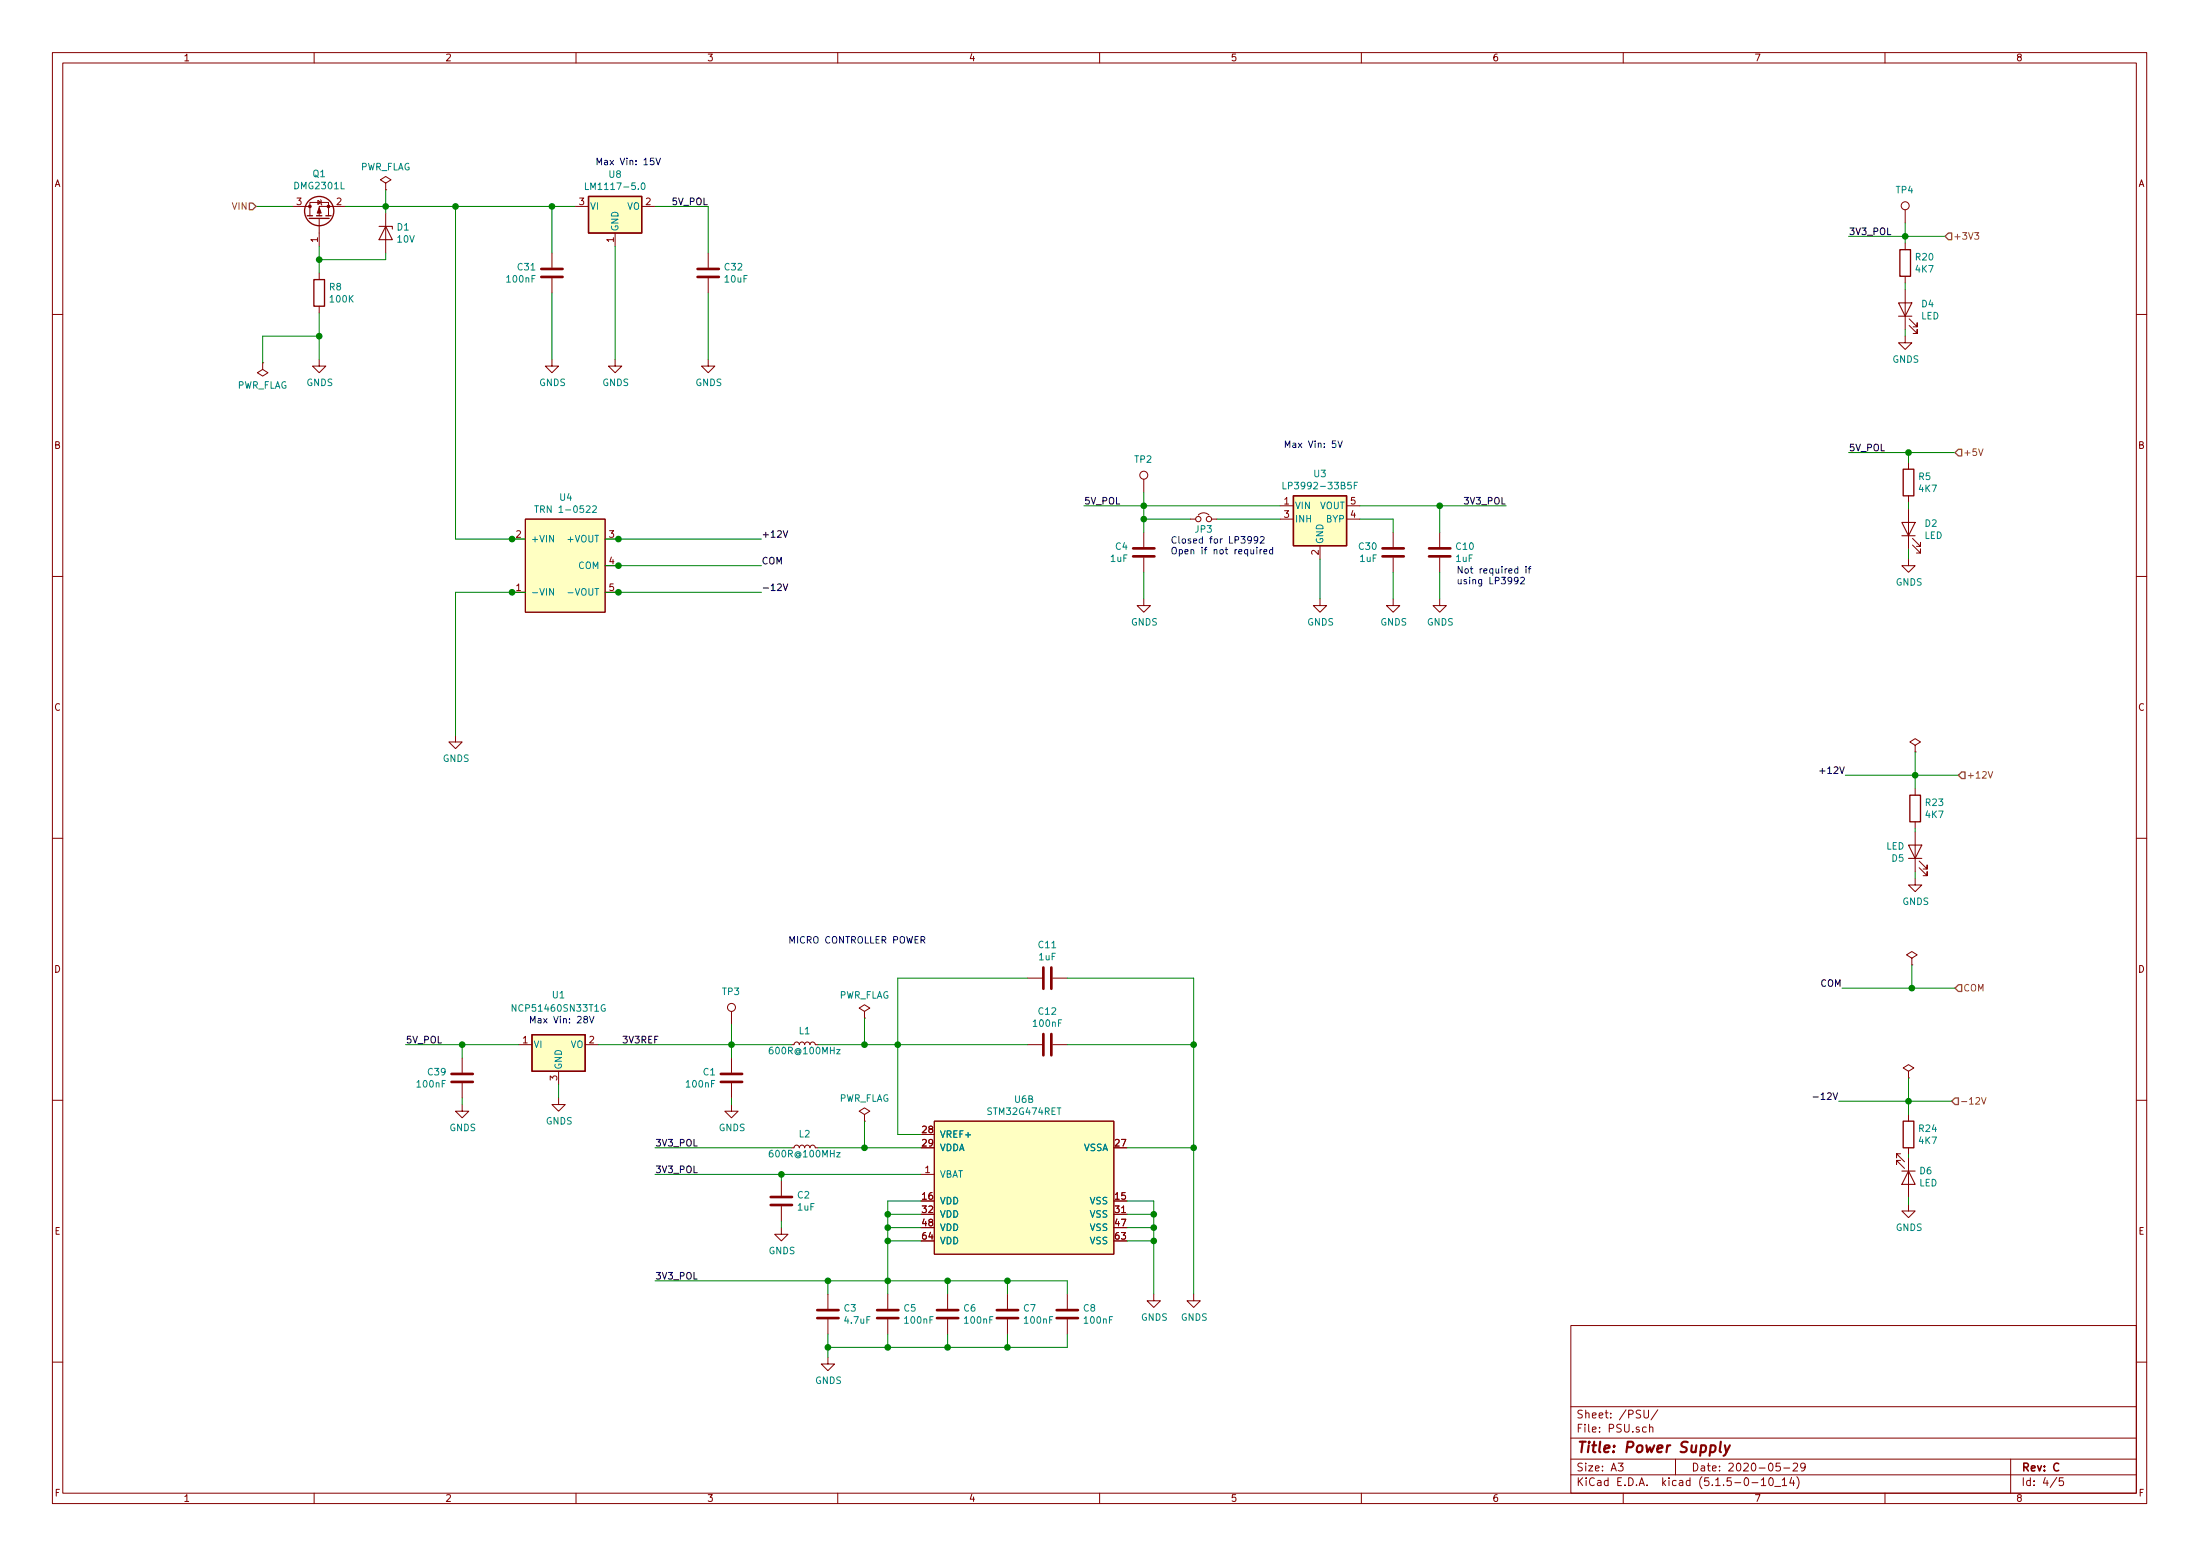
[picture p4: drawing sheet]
<svg xmlns="http://www.w3.org/2000/svg" width="420mm" height="297mm" viewBox="0 0 420 297" stroke-linecap="round" stroke-linejoin="round" font-family="sans-serif">
<g fill="none" stroke="#840000" stroke-width=".19">
<path d="M10 10h400v277h-400zM12 12h396v273.1h-396zM60 10v2M110 10v2M160 10v2M210 10v2M260 10v2M310 10v2M360 10v2M55.9 39.4h3.3M60.7 38.3l.6 .3-.6 .4zM61.2 38.1l.3 1.1"/>
<path d="M66 39.4h-5v1.8M73.7 35l1-.7-1-.6-1.1 .6 1.1 .7v1.2M73.7 36.2h.1M109.9 39.4h2.5M122.6 39.4h2.5M59.2 41.2v-2.6h3.5v2.6M61 41.7v5.3M61 52.1v1.3M61 58.5v1.2M73.7 40.7v7.6M105.4 48.3v2.8M105.4 53.1v2.8"/>
<path d="M117.5 44.5v2.5M135.3 48.3v2.8M135.3 53.1v2.8M363.9 40v2.6M363.9 46.4v1.3M363.9 52.7v1.3M363.9 55.3v7.6M10 60h2M50.2 69.3v1.2l1 .7-1 .6-1.1-.6 1.1-.7M50.2 69.3h.1M61 68.6v1.3h1.2l-1.2 1.3-1.3-1.3h1.3M105.4 68.6v1.3h1.3l-1.3 1.3-1.3-1.3h1.3"/>
<path d="M117.5 68.6v1.3h1.2l-1.2 1.3-1.3-1.3h1.3M135.3 68.6v1.3h1.2l-1.2 1.3-1.3-1.3h1.3M363.9 64.2v1.2h1.2l-1.2 1.3-1.3-1.3h1.3M364.6 62.1l1.5 1.6v-.8v.8h-.7M364.6 60.9l1.5 1.5v-.8v.8h-.7M408 60h2M100.3 99.1h15.3v17.8h-15.3zM218.4 91.5v2.5M227.3 99.1h1M228.9 98.3a1.41 1.41 0 0 1 2 0M231.4 99.1h1M244.5 99.1h2.5"/>
<path d="M244.5 96.6h2.5M257.2 99.1h2.5M257.2 96.6h2.5M364.5 88.3v1.3M364.5 94.7v1.2M364.5 97.2v7.6M10 110h2M97.8 113.1h2.5M97.8 102.9h2.5M115.6 113.1h2.5M115.6 102.9h2.5M115.6 108h2.5"/>
<path d="M218.4 114.3v1.3h1.3l-1.3 1.3-1.2-1.3h1.2M218.4 101.6v2.8M218.4 106.5v2.8M252.1 114.3v1.3h1.3l-1.3 1.3-1.3-1.3h1.3M252.1 104.2v2.5M266.1 114.3v1.3h1.2l-1.2 1.3-1.3-1.3h1.3M266.1 101.6v2.8M266.1 106.5v2.8M275 114.3v1.3h1.2l-1.2 1.3-1.3-1.3h1.3M275 101.6v2.8M275 106.5v2.8M364.5 106.7v1.3h1.3l-1.3 1.3-1.3-1.3h1.3"/>
<path d="M365.3 104l1.5 1.6v-.8v.8h-.8M365.3 102.8l1.5 1.5v-.8v.8h-.8M408 110h2M87 140.4v1.2h1.3l-1.3 1.3-1.3-1.3h1.3M365.8 142.3l1-.7-1-.6-1.1 .6 1.1 .7v1.2M365.8 143.5h.1M365.8 150.5v1.3M365.8 156.9v1.3M365.8 158.8v7.6M10 160h2M365.8 167.7v1.2h1.2l-1.2 1.3-1.3-1.3h1.3M366.5 165.6l1.5 1.6v-.8v.8h-.7"/>
<path d="M366.5 164.4l1.5 1.5v-.8v.8h-.7M408 160h2M99.1 199.4h2.5M111.8 199.4h2.5M139.7 193.1v2.5M151.6 199.4l.2-.3 .2-.2 .5 .1 .2 .4 .1-.3 .3-.2 .4 .1 .2 .4 .1-.3 .3-.2 .4 .1 .2 .4 .2-.4 .4-.1 .3 .2 .1 .3M165.1 193.1l1-.7-1-.6-1 .6 1 .7v1.2M165.1 194.3h.1M196.2 199.4h2.8M196.2 186.7h2.8M201 199.4h2.8M201 186.7h2.8"/>
<path d="M365.1 182.9l1-.6-1-.7-1 .7 1 .6v1.3M365.1 184.2h.1M10 210h2M88.3 210.9v1.2h1.2l-1.2 1.3-1.3-1.3h1.3M88.3 202v2.8M88.3 206.8v2.8M106.7 209.6v1.3h1.2l-1.2 1.2-1.3-1.2h1.3M106.7 204.5v2.5M139.7 210.9v1.2h1.3l-1.3 1.3-1.3-1.3h1.3M139.7 202v2.8M139.7 206.8v2.8M151.6 219.1l.2-.3 .2-.2 .5 .1 .2 .4 .1-.3 .3-.2 .4 .1 .2 .4 .1-.3 .3-.2 .4 .1 .2 .4 .2-.4 .4-.1 .3 .2 .1 .3"/>
<path d="M165.1 212.8l1-.7-1-.6-1 .6 1 .7v1.2M165.1 214h.1M178.4 214h34.3v25.4h-34.3zM364.5 204.5l1-.6-1-.7-1 .7 1 .6v1.3M364.5 205.8h.1M364.5 212.8v1.2M364.5 219.1v1.3M408 210h2M149.2 234.4v1.2h1.3l-1.3 1.3-1.2-1.3h1.2M149.2 225.5v2.8M149.2 230.3v2.8M175.9 224.2h2.5"/>
<path d="M363 220.3h-.8v.7v-.7l1.5 1.5M363 221.5h-.8v.8v-.8l1.5 1.5M364.5 229.9v1.3h1.3l-1.3 1.2-1.3-1.2h1.3M364.5 221v7.6M158.1 259.1v1.3h1.3l-1.3 1.3-1.3-1.3h1.3M158.1 247.1v2.7M158.1 251.9v2.8M169.5 247.1v2.7M169.5 251.9v2.8M181 247.1v2.7M181 251.9v2.8M192.4 247.1v2.7"/>
<path d="M192.4 251.9v2.8M203.8 247.1v2.7M203.8 251.9v2.8M220.3 247.1v1.2h1.3l-1.3 1.3-1.2-1.3h1.2M228 247.1v1.2h1.2l-1.2 1.3-1.3-1.3h1.3M300 253h108v32.1h-108zM10 260h2M300 278.5h108M300 274.5h108M300 268.5h108M309 279.3h1l-.5 .6 .4 .1v.7l-.2 .1-.7-.1M314 269.2v1.2l.2 .3h.4l.2-.3v-1.2"/>
<path d="M314.4 272.5l-.4-.1-.3 .3 .1 .6h.6M315 272.5l.3-.1 .3 .1 .1 .9M315 271.9v1.5M316.6 269.1l-1.3 2M320 278.5v3M340 279.3h-.8v.7l.2-.1h.5l.1 .3v.5l-.2 .1-.6-.1M342.5 279.5l.5-.2 .3 .2v.2l-.9 1.1h.9M344.8 279.9l-.4 .3h-.2l-.3-.3 .1-.5 .4-.1 .3 .2a1.13 1.13 0 0 1-.3 1.2l-.4 .1M384 278.5v6.6M408 260h2M60 285.1v1.9M110 285.1v1.9"/>
<path d="M160 285.1v1.9M210 285.1v1.9M260 285.1v1.9M300 281.5h108M310 285.1v1.9M334.6 283h1.1M336.4 282.5l.4-.4v1.5M336.4 283.6h.8M337.9 282.3l.3-.2a.81 .81 0 0 1 .5 .6 .81 .81 0 0 1-.2 .8l-.2 .1a.79 .79 0 0 1-.4-1.3zM338.9 283.8h1.2M340.4 282.5l.4-.4v1.5M340.4 283.6h.8"/>
<path d="M340.7 280.2h1.1M342.2 282l-.4 1.1h.9M342.5 282.6v1M343.2 281.9a1.71 1.71 0 0 1 0 2.3M360 285.1v1.9M392.8 282l-1.3 2M394 282.1h-.7l-.1 .7 .3-.1h.5l.1 .3-.1 .5-.2 .1-.6-.1"/>
<circle cx="363.9" cy="39.3" r=".76"/>
<circle cx="218.4" cy="90.7" r=".76"/>
<circle cx="228.9" cy="99.1" r=".51"/>
<circle cx="230.9" cy="99.1" r=".51"/>
<circle cx="139.7" cy="192.3" r=".76"/>
</g>
<path d="M328.7 275.2l-.3 1.7 .3 .3M329.4 275.9l.3 1.3M330.4 275.9l-.9 1.8-.3 .2" fill="none" stroke="#840000" stroke-width=".41"/>
<g fill="#ffffc2" stroke="#ffffc2" stroke-width=".19">
<path d="M178.4 214h34.3v25.4h-34.3z"/>
<path d="M100.3 99.1h15.3v17.8h-15.3z"/>
<path d="M112.4 37.5h10.2v7h-10.2z"/>
<path d="M247 94.7h10.2v9.5h-10.2z"/>
<path d="M101.6 197.5h10.2v7h-10.2z"/>
</g>
<g fill="none" stroke="#840000" stroke-width=".25">
<path d="M112.4 37.5h10.2v7h-10.2zM58.7 41.2h1M59.1 41.7h3.8M59.9 53.4h2.1v5.1h-2.1zM60.5 41.2h1M62.2 41.2h1M362.8 47.7h2.1v5h-2.1zM247 94.7h10.2v9.5h-10.2zM363.5 89.6h2v5.1h-2zM364.7 151.8h2.1v5.1h-2.1zM101.6 197.5h10.2v7h-10.2zM363.5 214h2v5.1h-2z"/>
<circle cx="61" cy="40.3" r="2.79"/>
</g>
<path d="M72.4 43.2h2.5v.5M73.7 43.2l1.2 2.6h-2.5zM362.6 57.8h2.5l-1.2 2.6zM362.6 60.4h2.5M363.2 99.7h2.6l-1.3 2.6zM363.2 102.3h2.6M364.5 161.3h2.5l-1.2 2.6zM364.5 163.9h2.5M363.2 223.6h2.6M364.5 223.6l1.3 2.5h-2.6z" fill="none" stroke="#840000" stroke-width=".2"/>
<path d="M111.8 34.9v1.3h.6M122.6 35l.2-.1a.67 .67 0 0 1 .4 .6 .67 .67 0 0 1-.4 .7l-.3-.5zM102.1 96.6h.7M102.5 96.6v1.2M113.2 96.7l.5-.1 .2 .3-.8 .9h.8M245 92.1v1.2h.6M258.6 92.7h.5M259.3 92.1h-.7v1.2M105.7 112.4v1.2l-.7-1.2v1.2M108.5 113.1h.9M98.5 191.8v1.3l-.7-1.3v1.3M115.5 191.9a.59 .59 0 0 0-.7 .5 .59 .59 0 0 0 .7 .6l.1-.5h-.3" fill="none" stroke="#008484" stroke-width=".19"/>
<g fill="none" stroke="#840000" stroke-width=".51">
<path d="M103.4 52.9h4M103.4 51.3h4M133.2 52.9h4.1M133.2 51.3h4.1M216.4 106.2h4.1M216.4 104.7h4.1M264 106.2h4.1M264 104.7h4.1M272.9 106.2h4.1M272.9 104.7h4.1M199.3 184.7v4.1M199.3 197.4v4.1"/>
<path d="M200.8 184.7v4.1M200.8 197.4v4.1M86.2 206.5h4.1M86.2 205h4.1M137.7 206.5h4M137.7 205h4M147.2 230h4.1M147.2 228.5h4.1M156.1 251.6h4M156.1 250.1h4M167.5 251.6h4.1M167.5 250.1h4.1"/>
<path d="M178.9 251.6h4.1M178.9 250.1h4.1M190.4 251.6h4M190.4 250.1h4M201.8 251.6h4.1M201.8 250.1h4.1"/>
</g>
<g fill="#840000" stroke="#840000" stroke-width=".19">
<path d="M61 39.7l.3 1h-.7z"/>
<circle cx="62.7" cy="39.4" r=".25"/>
<circle cx="59.2" cy="39.4" r=".25"/>
</g>
<g fill="none" stroke="#008400" stroke-width=".19">
<path d="M48.9 39.4h7M66 39.4h43.9M73.7 36.2v4.5M87 39.4v63.5h13.3M105.4 39.4v8.9M125.1 39.4h10.2v8.9M61 47v5.1M61 59.7v8.9M73.7 48.3v1.3h-12.7M105.4 55.9v12.7M117.5 47v21.6M135.3 55.9v12.7"/>
<path d="M353.1 45.1h18.4M363.9 42.6v3.8M363.9 54v1.3M61 64.2h-10.8v5.1M363.9 62.9v1.3M207 96.6h37.5M218.4 94v7.6M218.4 99.1h8.9M232.4 99.1h12.1M259.7 96.6h28M259.7 99.1h6.4v2.5M275 96.6v5"/>
<path d="M353.1 86.4h20.3M364.5 86.4v1.9M364.5 95.9v1.3M100.3 113.1h-13.3v27.3M115.6 113.1h29.8M115.6 108h29.8M115.6 102.9h29.8M218.4 109.3v5M252.1 106.7v7.6M266.1 109.3v5M275 109.3v5M364.5 104.8v1.9"/>
<path d="M352.4 148h21.6M365.8 143.5v7M365.8 158.2v.6M365.8 166.4v1.3M77.5 199.4h21.6M88.3 199.4v2.6M114.3 199.4h36.8M139.7 195.6v6.4M156.2 199.4h40M165.1 194.3v5.1M196.2 186.7h-24.8v29.9h4.5M203.8 199.4h24.2"/>
<path d="M203.8 186.7h24.2v60.4M351.8 188.6h21.6M365.1 184.2v4.4M88.3 209.6v1.3M106.7 207v2.6M125.1 219.1h26M139.7 209.6v1.3M156.2 219.1h19.7M165.1 214v5.1M215.3 219.1h12.7M351.2 210.2h21.5M364.5 205.8v7"/>
<path d="M125.1 224.2h50.8M149.2 224.2v1.3M149.2 233.1v1.3M169.5 231.8h6.4M169.5 234.4h6.4M169.5 236.9h6.4M175.9 229.3h-6.4v17.8M215.3 229.3h5v17.8M215.3 231.8h5M215.3 234.4h5M215.3 236.9h5M364.5 220.4v.6"/>
<path d="M364.5 228.6v1.3M125.1 244.5h78.7v2.6M158.1 244.5v2.6M158.1 254.7v4.4M169.5 254.7v2.5M181 244.5v2.6M181 254.7v2.5M192.4 244.5v2.6M192.4 254.7v2.5M203.8 254.7v2.5h-45.7"/>
</g>
<path d="M47.6 38.8h.7l.6 .6-.6 .6h-.7zM372.1 44.5h.6v1.3h-.6l-.6-.7zM374 85.8h.6v1.2h-.6l-.6-.6zM374.6 147.4h.7v1.2h-.7l-.6-.6zM374 188h.6v1.3h-.6l-.6-.7zM373.4 209.6h.6v1.3h-.6l-.7-.7z" fill="none" stroke="#848400" stroke-width=".25"/>
<path d="M377.1 44.4h.8l-.4 .5 .4 .1v.6l-.3 .1-.5-.1M377.9 85.7l.4 1.3 .4-1.3M379.7 147.3l.4 1.3 .5-1.3M378.4 209.5l.5 1.3 .4-1.3" fill="none" stroke="#848400" stroke-width=".19"/>
<path d="M149.6 101.3l.4 1.3 .4-1.3M149.6 111.5l.4 1.2 .4-1.2M347.5 147.2h1M346.3 209.4h1" fill="none" stroke="#000" stroke-width=".19"/>
<g fill="none" stroke="#0000c2" stroke-width=".19">
<path d="M124.9 30.2h-.6l-.1 .6 .2-.1 .5 .1v.5l-.2 .2-.5-.2M125.3 30.2l.4 1.3 .4-1.3M255.5 84.2l.4 1.2 .5-1.2M239 103l-.2 .2h-.4l-.1-.2v-.4l.5-.2 .2 .3-.2 .9-.4 .1M240 104.5v.1M240 104.9v.9M240.2 103l-.2 .2h-.4l-.1-.6 .5-.2 .2 .3v.7l-.2 .2-.4 .1M240.6 104.9v.9M240.7 102.6l.5-.2 .2 .4-.8 .9h.8M241 104.9l-.4 .2M241.4 105.3l.6-.1-.1-.2-.3-.1-.2 .2v.6h.5M243.1 105l-.4-.1-.3 .2 .2 .6h.5"/>
<path d="M243.1 104.5v1.3M289.9 108.6h-.4l-.2 .2 .1 .6h.5M289.9 108.1v1.3M289.9 110.8l-.2 .2-.4-.1-.1-.1 .1-.5 .4-.1 .2 .3v.7l-.2 .2-.4 .1M290.4 110.3l.5-.1 .2 .4-.8 .9h.8M291.4 108.1v.2M291.4 108.6v.8M291.9 108.6h.5M292.4 108.1l-.4 .2v1.1M111.7 194.6l-.2-.3 .1-.2 .4-.1 .2 .1v.3l-.6 .2-.1 .2v.3l.2 .2 .4-.1 .1-.1v-.4l-.2-.1M112.6 194l.4 1.3 .4-1.3"/>
</g>
<g fill="#008400" stroke="#008400" stroke-width=".25">
<circle cx="88.3" cy="199.4" r=".51"/>
<circle cx="61" cy="64.2" r=".51"/>
<circle cx="73.7" cy="39.4" r=".51"/>
<circle cx="181" cy="244.5" r=".51"/>
<circle cx="169.5" cy="234.4" r=".51"/>
<circle cx="87" cy="39.4" r=".51"/>
<circle cx="165.1" cy="219.1" r=".51"/>
<circle cx="364.5" cy="210.2" r=".51"/>
<circle cx="149.2" cy="224.2" r=".51"/>
<circle cx="139.7" cy="199.4" r=".51"/>
<circle cx="61" cy="49.6" r=".51"/>
<circle cx="228" cy="199.4" r=".51"/>
<circle cx="220.3" cy="236.9" r=".51"/>
<circle cx="169.5" cy="231.8" r=".51"/>
<circle cx="169.5" cy="236.9" r=".51"/>
<circle cx="218.4" cy="99.1" r=".51"/>
<circle cx="364.5" cy="86.4" r=".51"/>
<circle cx="218.4" cy="96.6" r=".51"/>
<circle cx="275" cy="96.6" r=".51"/>
<circle cx="220.3" cy="234.4" r=".51"/>
<circle cx="365.8" cy="148" r=".51"/>
<circle cx="363.9" cy="45.1" r=".51"/>
<circle cx="220.3" cy="231.8" r=".51"/>
<circle cx="228" cy="219.1" r=".51"/>
<circle cx="105.4" cy="39.4" r=".51"/>
<circle cx="171.5" cy="199.4" r=".51"/>
<circle cx="97.8" cy="102.9" r=".51"/>
<circle cx="192.4" cy="244.5" r=".51"/>
<circle cx="97.8" cy="113.1" r=".51"/>
<circle cx="158.1" cy="257.2" r=".51"/>
<circle cx="118.1" cy="102.9" r=".51"/>
<circle cx="169.5" cy="257.2" r=".51"/>
<circle cx="118.1" cy="108" r=".51"/>
<circle cx="181" cy="257.2" r=".51"/>
<circle cx="118.1" cy="113.1" r=".51"/>
<circle cx="192.4" cy="257.2" r=".51"/>
<circle cx="158.1" cy="244.5" r=".51"/>
<circle cx="169.5" cy="244.5" r=".51"/>
<circle cx="365.1" cy="188.6" r=".51"/>
<circle cx="165.1" cy="199.4" r=".51"/>
</g>
<text font-size="2.8" fill="#840000" x="301" y="277.3">Title: Power Supply</text>
<g font-size="2.1" fill="#840000">
<text x="301" y="273.5">File: PSU.sch</text>
<text x="301" y="270.8">Sheet: /PSU/</text>
<text x="301" y="280.9">Size: A3</text>
<text x="323" y="280.9">Date: 2020-05-29</text>
<text x="386" y="280.9">Rev: C</text>
<text x="301" y="283.7">KiCad E.D.A. kicad (5.1.5-0-10_14)</text>
<text x="386" y="283.7">Id: 4/5</text>
</g>
<g font-size="1.8" fill="#840000">
<text x="35" y="11.7">1</text>
<text x="85" y="11.7">2</text>
<text x="135" y="11.7">3</text>
<text x="185" y="11.7">4</text>
<text x="235" y="11.7">5</text>
<text x="285" y="11.7">6</text>
<text x="335" y="11.7">7</text>
<text x="385" y="11.7">8</text>
<text x="10.4" y="35.7">A</text>
<text x="408.4" y="35.7">A</text>
<text x="56.7" y="39.2">3</text>
<text x="64.3" y="39.2">2</text>
<text x="110.6" y="39.2">3</text>
<text x="123.3" y="39.2">2</text>
<text x="60.7" y="46.2" transform="rotate(-90 60.7 46.2)">1</text>
<text x="117.2" y="46.2" transform="rotate(-90 117.2 46.2)">1</text>
<text x="10.4" y="85.7">B</text>
<text x="408.4" y="85.7">B</text>
<text x="245.3" y="96.3">1</text>
<text x="245.3" y="98.8">3</text>
<text x="258" y="98.8">4</text>
<text x="258" y="96.3">5</text>
<text x="98.6" y="102.7">2</text>
<text x="116.4" y="102.7">3</text>
<text x="116.4" y="107.7">4</text>
<text x="251.8" y="105.9" transform="rotate(-90 251.8 105.9)">2</text>
<text x="98.6" y="112.8">1</text>
<text x="116.4" y="112.8">5</text>
<text x="10.4" y="135.7">C</text>
<text x="408.4" y="135.7">C</text>
<text x="10.4" y="185.7">D</text>
<text x="408.4" y="185.7">D</text>
<text x="99.8" y="199.2">1</text>
<text x="112.5" y="199.2">2</text>
<text x="106.4" y="206.3" transform="rotate(-90 106.4 206.3)">3</text>
<text x="176.2" y="216.3">28</text>
<text x="176.2" y="218.9">29</text>
<text x="213" y="218.9">27</text>
<text x="176.7" y="223.9">1</text>
<text x="176.2" y="229">16</text>
<text x="176.2" y="231.6">32</text>
<text x="213" y="229">15</text>
<text x="213" y="231.6">31</text>
<text x="10.4" y="235.7">E</text>
<text x="176.2" y="234.1">48</text>
<text x="176.2" y="236.6">64</text>
<text x="213" y="234.1">47</text>
<text x="213" y="236.6">63</text>
<text x="408.4" y="235.7">E</text>
<text x="10.5" y="285.7">F</text>
<text x="35" y="286.7">1</text>
<text x="85" y="286.7">2</text>
<text x="135" y="286.7">3</text>
<text x="185" y="286.7">4</text>
<text x="235" y="286.7">5</text>
<text x="285" y="286.7">6</text>
<text x="335" y="286.7">7</text>
<text x="385" y="286.7">8</text>
<text x="408.5" y="285.7">F</text>
</g>
<g font-size="1.8" fill="#008484">
<text x="59.8" y="33.8">Q1</text>
<text x="68.7" y="32.5">PWR_FLAG</text>
<text x="116.4" y="33.9">U8</text>
<text x="56.4" y="36.1">DMG2301L</text>
<text x="112.6" y="40">VI</text>
<text x="112.7" y="36.3">LM1117-5.0</text>
<text x="119.7" y="40">VO</text>
<text x="362.1" y="36.9">TP4</text>
<text x="75.9" y="44">D1</text>
<text x="75.9" y="46.3">10V</text>
<text x="118.1" y="44.2" transform="rotate(-90 118.1 44.2)">GND</text>
<text x="96.9" y="53.9">100nF</text>
<text x="98.9" y="51.6">C31</text>
<text x="138.5" y="51.6">C32</text>
<text x="138.5" y="53.9">10uF</text>
<text x="365.9" y="49.7">R20</text>
<text x="365.9" y="52">4K7</text>
<text x="62.9" y="55.4">R8</text>
<text x="63.1" y="57.7">100K</text>
<text x="367" y="58.7">D4</text>
<text x="366.9" y="61">LED</text>
<text x="361.4" y="69.3">GNDS</text>
<text x="45.2" y="74.2">PWR_FLAG</text>
<text x="58.5" y="73.7">GNDS</text>
<text x="103" y="73.7">GNDS</text>
<text x="115.1" y="73.7">GNDS</text>
<text x="132.8" y="73.7">GNDS</text>
<text x="216.7" y="88.4">TP2</text>
<text x="107" y="95.6">U4</text>
<text x="246" y="93.4">LP3992-33B5F</text>
<text x="251" y="91.1">U3</text>
<text x="366.5" y="91.6">R5</text>
<text x="366.5" y="93.9">4K7</text>
<text x="103.3" y="97.9">TRN 1-0522</text>
<text x="228.3" y="101.7">JP3</text>
<text x="247.3" y="97.2">VIN</text>
<text x="247.3" y="99.7">INH</text>
<text x="252" y="97.2">VOUT</text>
<text x="253.3" y="99.7">BYP</text>
<text x="367.7" y="100.6">D2</text>
<text x="101.3" y="103.5">+VIN</text>
<text x="108.6" y="103.5">+VOUT</text>
<text x="212.1" y="107.3">1uF</text>
<text x="213.1" y="105">C4</text>
<text x="252.7" y="103.9" transform="rotate(-90 252.7 103.9)">GND</text>
<text x="259.6" y="105">C30</text>
<text x="259.8" y="107.3">1uF</text>
<text x="278.1" y="107.3">1uF</text>
<text x="278.2" y="105">C10</text>
<text x="367.5" y="102.9">LED</text>
<text x="101.3" y="113.7">-VIN</text>
<text x="109" y="113.7">-VOUT</text>
<text x="110.4" y="108.6">COM</text>
<text x="362.1" y="111.8">GNDS</text>
<text x="216" y="119.4">GNDS</text>
<text x="249.7" y="119.4">GNDS</text>
<text x="263.7" y="119.4">GNDS</text>
<text x="272.5" y="119.4">GNDS</text>
<text x="84.6" y="145.5">GNDS</text>
<text x="367.8" y="153.9">R23</text>
<text x="367.8" y="156.2">4K7</text>
<text x="360.2" y="162.2">LED</text>
<text x="361.3" y="164.5">D5</text>
<text x="363.3" y="172.8">GNDS</text>
<text x="198.4" y="181">C11</text>
<text x="198.5" y="183.3">1uF</text>
<text x="105.6" y="190.6">U1</text>
<text x="138" y="190">TP3</text>
<text x="160.1" y="190.6">PWR_FLAG</text>
<text x="98.4" y="193.1">NCP51460SN33T1G</text>
<text x="152.7" y="197.4">L1</text>
<text x="197.5" y="196">100nF</text>
<text x="198.4" y="193.7">C12</text>
<text x="101.9" y="200.1">VI</text>
<text x="108.9" y="200.1">VO</text>
<text x="147.4" y="201.3">600R@100MHz</text>
<text x="79.8" y="207.6">100nF</text>
<text x="81.8" y="205.3">C39</text>
<text x="107.3" y="204.3" transform="rotate(-90 107.3 204.3)">GND</text>
<text x="131.2" y="207.6">100nF</text>
<text x="134.3" y="205.3">C1</text>
<text x="85.9" y="215.9">GNDS</text>
<text x="104.3" y="214.7">GNDS</text>
<text x="137.3" y="215.9">GNDS</text>
<text x="160.1" y="210.3">PWR_FLAG</text>
<text x="188.8" y="212.8">STM32G474RET</text>
<text x="193.8" y="210.5">U6B</text>
<text x="147.4" y="220.9">600R@100MHz</text>
<text x="152.7" y="217.1">L2</text>
<text x="179.5" y="217.2">VREF+</text>
<text x="179.5" y="219.7">VDDA</text>
<text x="206.9" y="219.7">VSSA</text>
<text x="366.5" y="216.1">R24</text>
<text x="366.5" y="218.4">4K7</text>
<text x="179.5" y="224.8">VBAT</text>
<text x="366.5" y="226.5">LED</text>
<text x="366.7" y="224.2">D6</text>
<text x="152.3" y="228.8">C2</text>
<text x="152.4" y="231.1">1uF</text>
<text x="179.5" y="229.9">VDD</text>
<text x="179.5" y="232.4">VDD</text>
<text x="208.2" y="229.9">VSS</text>
<text x="208.2" y="232.4">VSS</text>
<text x="146.8" y="239.4">GNDS</text>
<text x="179.5" y="235">VDD</text>
<text x="179.5" y="237.5">VDD</text>
<text x="208.2" y="235">VSS</text>
<text x="208.2" y="237.5">VSS</text>
<text x="362.1" y="235">GNDS</text>
<text x="161.2" y="250.4">C3</text>
<text x="172.7" y="250.4">C5</text>
<text x="184.1" y="250.4">C6</text>
<text x="195.5" y="250.4">C7</text>
<text x="207" y="250.4">C8</text>
<text x="161.4" y="252.7">4.7uF</text>
<text x="172.9" y="252.7">100nF</text>
<text x="184.4" y="252.7">100nF</text>
<text x="195.8" y="252.7">100nF</text>
<text x="207.2" y="252.7">100nF</text>
<text x="217.9" y="252.1">GNDS</text>
<text x="225.6" y="252.1">GNDS</text>
<text x="155.7" y="264.2">GNDS</text>
</g>
<g font-size="1.8" fill="#0000c2">
<text x="113.7" y="31.5">Max Vin: 15V</text>
<text x="245.1" y="85.5">Max Vin: 5V</text>
<text x="223.5" y="103.8">Closed for LP3992</text>
<text x="223.5" y="105.8">Open if not required</text>
<text x="278.1" y="109.5">Not required if</text>
<text x="278.1" y="111.5">using LP3992</text>
<text x="150.5" y="180.1">MICRO CONTROLLER POWER</text>
<text x="101" y="195.4">Max Vin: 28V</text>
</g>
<g font-size="1.8" fill="#848400">
<text x="44.4" y="40">VIN</text>
<text x="373" y="45.8">+3V3</text>
<text x="374.9" y="87">+5V</text>
<text x="375.5" y="148.6">+12V</text>
<text x="374.9" y="189.3">COM</text>
<text x="374.3" y="210.9">-12V</text>
</g>
<g font-size="1.8">
<text x="128.5" y="39.2">5V_POL</text>
<text x="353.1" y="44.9">3V3_POL</text>
<text x="353.1" y="86.1">5V_POL</text>
<text x="207" y="96.3">5V_POL</text>
<text x="279.9" y="96.3">3V3_POL</text>
<text x="145.4" y="107.7">COM</text>
<text x="145.4" y="102.7">+12V</text>
<text x="145.4" y="112.8">-12V</text>
<text x="348.2" y="147.7">+12V</text>
<text x="347.7" y="188.4">COM</text>
<text x="77.5" y="199.2">5V_POL</text>
<text x="118.7" y="199.2">3V3REF</text>
<text x="347.4" y="210">-12V</text>
<text x="125.1" y="218.9">3V3_POL</text>
<text x="125.1" y="223.9">3V3_POL</text>
<text x="125.1" y="244.3">3V3_POL</text>
</g>
</svg>
